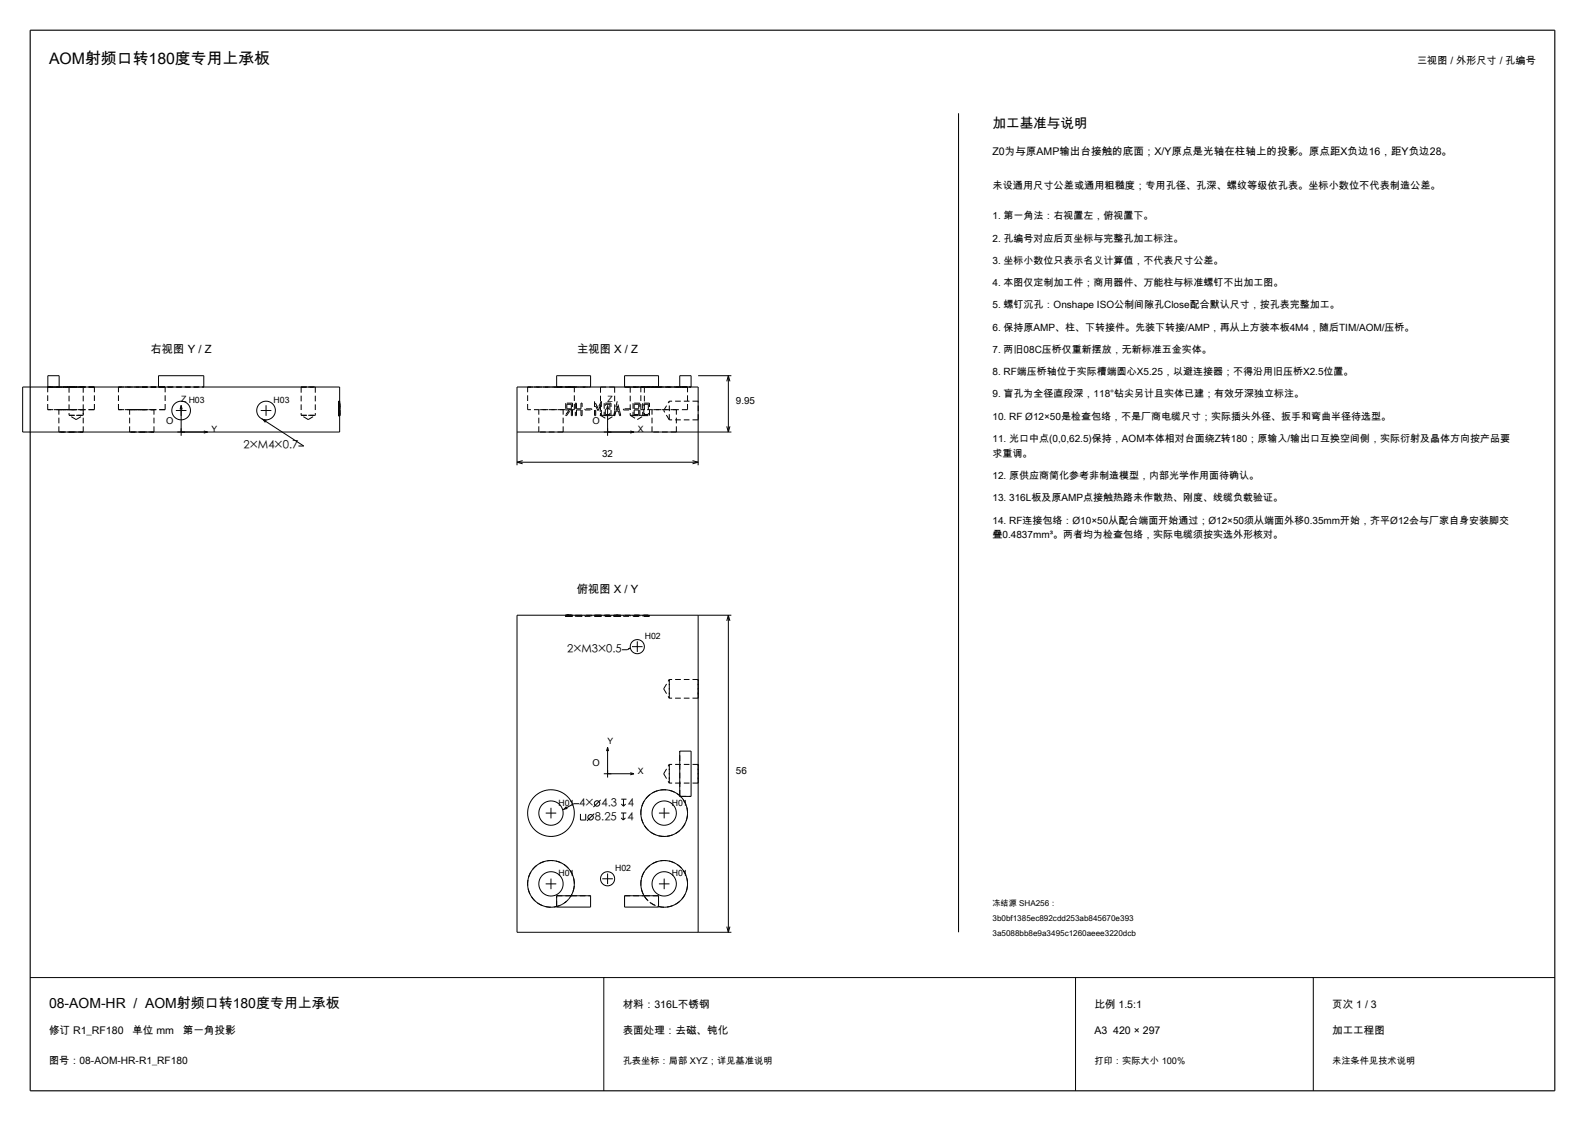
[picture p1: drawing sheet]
<svg xmlns="http://www.w3.org/2000/svg" width="420mm" height="297mm" viewBox="0 0 420 297" stroke-linecap="round" stroke-linejoin="round" font-family="sans-serif">
<path d="M8 8h404v281h-404z" fill="none" stroke="#000" stroke-width=".3"/>
<g fill="none" stroke="#000" stroke-width=".26">
<path d="M254 30v217M185 99.5h8.8M193 99.5v15M193 99.5l-.4 1.5M193 99.5l.4 1.5M6 102.5h84v12h-84zM12.7 102.5v-3h3v3M42 102.5v-3h12v3M46.6 108.8h2.8M47.7 108.5l.3-1 .3 1M48 107.4v8.1M54 114.2l1 .3-1 .2"/>
<path d="M69.1 108.8h2.8M69.4 111l11.1 7.2h-1.4M70.5 107.4v2.8M137 114.5h56.8M147.5 102.5v-3h9v3M161 107.5v8M161 107.5l-.3 1M161 107.5l.3 1M165.5 102.5v-3h9v3M167 114.2l1 .3-1 .2M180.1 102.5v-3h3v3M192.6 113l.4 1.5"/>
<path d="M193.4 113l-.4 1.5M137 123.3v-20.8h48v20.8M137 122.5h48M137 122.5l1.5 .4M138.5 122l-1.5 .5M183.5 122l1.5 .5M185 122.5l-1.5 .4M167 171.7l-.8 .4h-1.4M167.5 171.3h2.8M168.9 169.9v2.8M185 163v84M193 163v84"/>
<path d="M193 163l-.4 1.5M193 163l.4 1.5M193.8 163h-56.8v84h56.8M161 198v8M161 198l-.3 1M161 198l.3 1M180.1 199h3v12h-3zM144.6 215.4h2.8M146 214v2.8M153.5 212.9h-1.5l-2.9 1.7M153.8 215.6v1.7h1.4v-1.7M157.5 215.6l-2 1.9"/>
<path d="M159.2 211.9l-2 1.9M160 205h8M164.6 215.4h1.4M164.6 216.7l.6 .6M164.6 211.7h1.4M164.6 213l.6 .6M165.2 215.4v1.9M165.2 211.7v1.9M165.7 216.7l-.5 .6M165.8 213l-.6 .6M167 204.7l1 .3M168 205l-1 .3"/>
<path d="M174.6 215.4h2.8M176 214v2.8M180.1 210.8a6.2 6.2 0 0 0-10.1 3.1 6.2 6.2 0 0 0 7.4 7.6 6.2 6.2 0 0 0 3.3-10.1l-.4-.4M144.6 234.2h2.8M146 232.8v2.8M147.5 237.3h9v3h-9zM151.3 237.3a6.2 6.2 0 0 0-3.6-9.1 6.2 6.2 0 0 0-7.9 5.9 6.2 6.2 0 0 0 7.7 6.1M159.6 232.8h2.8M161 231.4v2.8M165.5 237.3h9v3h-9zM170.7 237.3a6.2 6.2 0 0 1 3.6-9.1 6.2 6.2 0 0 1 7.9 5.9 6.2 6.2 0 0 1-7.7 6.1M174.6 234.2h2.8"/>
<path d="M176 232.8v2.8M8 259h404M160 259v30M192.6 245.5l.4 1.5M193.4 245.5l-.4 1.5M285 259v30M348 259v30"/>
<circle cx="48" cy="108.8" r="2.47"/>
<circle cx="70.5" cy="108.8" r="2.47"/>
<circle cx="168.9" cy="171.3" r="1.88"/>
<circle cx="146" cy="215.4" r="6.2"/>
<circle cx="146" cy="215.4" r="3.2"/>
<circle cx="156.5" cy="216.5" r=".72"/>
<circle cx="158.2" cy="212.9" r=".72"/>
<circle cx="176" cy="215.4" r="3.2"/>
<circle cx="146" cy="234.2" r="3.2"/>
<circle cx="161" cy="232.8" r="1.87"/>
<circle cx="176" cy="234.2" r="3.2"/>
</g>
<g fill="none" stroke="#000" stroke-width=".26" stroke-dasharray="1.5 .8" stroke-linecap="butt">
<path d="M12.6 102.5h.2M12.6 102.5h6.2M12.6 108.5h6.2M12.6 108.5v-6M12.7 102.5h3M12.7 102.5h.1M12.8 102.5h2.9M15.6 114.5h3.2M15.6 108.5h3.2M15.6 114.5v-6M15.7 102.5h3.1M15.7 102.5h-2.9"/>
<path d="M18.3 102.5h1.9M18.3 110h1.9M18.3 102.5v7.5M18.8 102.5h6.2M18.8 114.5h3.3M18.8 108.5h3.3M18.8 108.5h6.2M20.2 102.5h1.9M20.2 110h1.9M20.2 111.2l1.9-1.2M20.2 111.2l-1.9-1.2M22.1 102.5h-3.8"/>
<path d="M22.1 114.5h-6.5M22.1 108.5h-6.5M22.1 110h-3.8M22.1 114.5v-6M22.1 102.5v7.5M25 102.5h-12.4M25 102.5h-9.3M25 108.5h-12.4M25 108.5v-6M31.4 102.5h6.2M31.4 108.5h6.2M31.4 108.5v-6"/>
<path d="M34.4 108.5h3.2M34.4 114.5h3.2M34.4 114.5v-6M37.6 102.5h6.2M37.6 102.5h4.4M37.6 108.5h6.2M37.6 108.5h3.2M37.6 114.5h3.2M40.8 108.5h-6.4M40.8 114.5h-6.4M40.8 114.5v-6M42 102.5h.2"/>
<path d="M42 102.5h12M42.2 102.5h11.8M42.2 102.5h1.6M43.8 102.5h-12.4M43.8 108.5h-12.4M43.8 108.5v-6M79.8 102.5h1.9M79.8 110h1.9M79.8 102.5v7.5M81.7 102.5h1.8M81.7 110h1.8M81.7 111.2l1.8-1.2"/>
<path d="M81.7 111.2l-1.9-1.2M83.5 102.5h-3.7M83.5 110h-3.7M83.5 102.5v7.5M89.7 106.3v2.3M89.7 108.6v.1M89.7 108.7v1.4M89.7 110.1v-1.2M89.7 108.6v-1M89.7 106.8v3.3M89.7 109.8v-2.7M89.7 109.8v-1.2"/>
<path d="M89.7 107.1v1.2M89.7 108.6v-.3M89.7 106.3v1.8M89.7 106.3v3.8M89.7 110.1v-2.5M89.7 107.6v1.2M89.7 106.8v1.5M89.7 110.1v-1.5M89.7 110v.2M89.7 110.2v-1.6M89.7 106.8v1.8M89.7 108.6v1.4"/>
<path d="M90 108.6v1.4M90 110v.2M90 110.2v-1.6M90 108.6v1.5M90 110.1v-3.3M90 106.8v1.8M90 106.8v1.5M90 108.3v.3M90 110.1v-3.8M90 106.3v1.8M90 110.1v-2.5M90 107.6v1.2"/>
<path d="M90 108.6v.1M90 108.7v1.4M90 110.1v-1.2M90 108.6v-2.3M90 106.3h-.3M90 108.6h-.3M90 108.6v-1M90 107.6h-.3M90 108.7h-.3M90 110.1h-.3M90 108.9h-.3M90 106.8h-.3"/>
<path d="M90 107.1v2.7M90 107.1h-.3M90 109.8h-.3M90 108.3v-1.2M90 108.3h-.3M90 109.8v-1.2M90 108.8h-.3M90 108.1h-.3M90 110.2h-.3M90 110h-.3M139.8 102.5h7.7M139.8 108.5v-6"/>
<path d="M142.8 114.5v-6M147.5 102.5h9M147.5 102.5h3.8M149.2 114.5h-6.4M149.2 108.5h-6.4M149.2 114.5v-6M149.8 110l.3 .2M149.9 106.8v1.8M149.9 108.6h.9M150.1 110.2l1.1-1.6M150.2 108.3v-1.2M150.2 107.1h1.2"/>
<path d="M150.8 108.6l-1 1.4M151 108.3h-.8M151.1 108.3h-.1M151.2 108.6h.2M151.3 102.5h.9M151.3 102.5h5.2M151.4 108.6v1.5M151.4 110.1h.3M151.4 107.1v1.2M151.4 108.3h-.3M151.7 110.1v-3.3M151.7 106.8h-1.8"/>
<path d="M152.2 102.5h-12.4M152.2 108.5h-12.4M152.2 108.5v-6M152.4 106.8v3.3M152.4 110.1h.3M152.7 108.3v-1.5M152.7 106.8h-.3M152.7 110.1v-1.5M152.7 108.6h1.3M154 106.8v1.5M154 108.3h-1.3M154 108.6v1.5"/>
<path d="M154 110.1h.3M154.3 110.1v-3.3M154.3 106.8h-.3M155 108.3v.3M155 108.6h1.8M156.8 108.3h-1.8M156.8 108.6v-.3M157.5 106.3v3.8M157.5 110.1h.3M157.8 110.1v-2.5M157.8 107.6l.6 1.2M158.4 108.1l-.9-1.8"/>
<path d="M158.4 108.8l.7-1.2M159.1 107.6v2.5M159.1 110.1h.3M159.1 102.5h3.8M159.1 102.5v7.5M159.1 110h3.8M159.1 110l1.9 1.2M159.4 110.1v-3.8M159.4 106.3l-1 1.8M160.1 110.1h1.8M160.1 106.8v3.3M160.4 109.8v-2.7"/>
<path d="M160.4 107.1h1.2M161 111.2l1.9-1.2M161.6 109.8h-1.2M161.6 107.1v2.7M161.9 110.1v-3.3M161.9 106.8h-1.8M162.6 110.1h.3M162.9 102.5v7.5M162.9 110.1l.3-1.2M162.9 108.6v.1M162.9 108.7l-.3 1.4M163 108.6h-.1"/>
<path d="M163.2 108.9h.7M163.3 108.6l.2-1M163.5 106.3l-.5 2.3M163.5 107.6l.3 1M163.8 108.6h-.5M163.9 108.9l.3 1.2M164.1 108.6l-.6-2.3M164.2 108.7v-.1M164.2 108.6h-.1M164.2 110.1h.3M164.5 110.1l-.3-1.4M165.2 108.3v.3"/>
<path d="M165.2 108.6h1.8M165.5 102.5h9M165.5 102.5h5.2M167 102.5h3.7M167 102.5v7.5M167 110h3.7M167 110l1.9 1.2M167 108.3h-1.8M167 108.6v-.3M167.7 106.8v3.3M167.7 110.1h1.9M168.1 109.8v-1.2"/>
<path d="M168.1 108.6h1.2M168.1 107.1h1.2M168.1 108.3v-1.2M168.9 111.2l1.8-1.2M169.3 108.6v1.2M169.3 109.8h-1.2M169.3 107.1v1.2M169.3 108.3h-1.2M169.6 110.1v-3.3M169.6 106.8h-1.9M169.8 102.5h.9M169.8 108.5v-6"/>
<path d="M170.3 110.1h1.8M170.3 106.8v3.3M170.6 109.8v-2.7M170.6 107.1h1.2M170.7 102.5h3.8M170.7 102.5v7.5M171.8 109.8h-1.2M171.8 107.1v2.7M172.1 110.1v-3.3M172.1 106.8h-1.8M172.8 114.5v-6M174.5 102.5h7.7"/>
<path d="M175.9 108.8l1.4-2.5M177.3 111.2v-4.9M177.3 111.2l-1.4-2.4M179.2 108.5h-6.4M179.2 114.5v-6M179.2 114.5h-6.4M180.1 102.5h-10.3M180.1 102.5h3M180.1 102.5h.2M180.3 102.5h2.8M180.3 102.5h-.2M182.2 102.5h-12.4"/>
<path d="M182.2 102.5h-1.9M182.2 108.5v-6M182.2 108.5h-12.4M185 111.2v-4.9M185 111.2h-7.7M185 106.3h-7.7M149.8 163h.3M149.8 163.3h.3M149.8 163v.3M149.9 163h.9M149.9 163v.3M149.9 163.3h.9"/>
<path d="M150.1 163h1.1M150.1 163.3h1.1M150.1 163v.3M150.2 163.3h1.2M150.2 163h1.2M150.2 163v.3M150.8 163h-1M150.8 163v.3M150.8 163.3h-1M151 163.3h-.8M151 163h-.8M151 163v.3"/>
<path d="M151.1 163.3h-.1M151.1 163v.3M151.1 163h-.1M151.2 163h.2M151.2 163.3h.2M151.2 163v.3M151.4 163h.3M151.4 163.3h.3M151.4 163.3h-.3M151.4 163h-.3M151.4 163v.3M151.7 163h-1.8"/>
<path d="M151.7 163.3h-1.8M151.7 163v.3M152.4 163v.3M152.7 163h-.3M152.7 163.3h-.3M152.7 163v.3M154 163h-1.3M154 163v.3M154 163.3h.3M154 163.3h-1.3M154.3 163h-.3M154.3 163v.3"/>
<path d="M155 163.3h1.8M155 163v.3M156.8 163h-1.8M156.8 163v.3M157.5 163h.3M157.5 163.3h.3M157.5 163v.3M157.8 163h.6M157.8 163.3h.6M157.8 163v.3M158.4 163h-.9M158.4 163h.7"/>
<path d="M158.4 163.3h-.9M158.4 163.3h.7M158.4 163v.3M159.1 163h.3M159.1 163v.3M159.1 163.3h.3M159.4 163h-1M159.4 163v.3M159.4 163.3h-1M160.1 163h1.8M160.1 163v.3M160.4 163v.3"/>
<path d="M161.6 163.3h-1.2M161.6 163v.3M161.6 163h-1.2M161.9 163.3h-1.8M161.9 163v.3M162.6 163h.3M162.6 163.3h.3M162.6 163v.3M162.9 163h.3M162.9 163.3h.3M162.9 163v.3M162.9 163h-.3"/>
<path d="M162.9 163.3h-.3M163 163h-.1M163 163v.3M163 163.3h-.1M163.2 163h.7M163.2 163.3h.7M163.2 163v.3M163.3 163.3h.2M163.3 163v.3M163.3 163h.2M163.5 163h-.5M163.5 163v.3"/>
<path d="M163.5 163.3h-.5M163.5 163.3h.3M163.5 163h.3M163.8 163.3h-.5M163.8 163h-.5M163.8 163v.3M163.9 163h.3M163.9 163.3h.3M163.9 163v.3M164.1 163h-.6M164.1 163.3h-.6M164.1 163v.3"/>
<path d="M164.2 163h-.1M164.2 163.3h-.1M164.2 163v.3M164.2 163h.3M164.2 163.3h.3M164.5 163h-.3M164.5 163.3h-.3M164.5 163v.3M165.2 163.3h1.8M165.2 163v.3M167 163h-1.8M167 163v.3"/>
<path d="M167.7 163v.3M167.7 163.3h1.9M168.1 163.3h1.2M168.1 163v.3M168.1 163h1.2M169.3 163v.3M169.6 163h-1.9M169.6 163v.3M170.3 163h1.8M170.3 163v.3M170.6 163v.3M171.8 163.3h-1.2"/>
<path d="M171.8 163v.3M171.8 163h-1.2M172.1 163.3h-1.8M172.1 163v.3M175.9 182.5l1.4 2.5M175.9 182.5l1.4-2.5M177.3 182.5v2.5M177.3 185v-5M177.3 180v2.5M185 182.5v2.5M185 185v-5M185 180v2.5"/>
<path d="M185 180h-7.7M185 185h-7.7M175.9 205l1.4 2.5M175.9 205l1.4-2.5M177.3 205v2.5M177.3 207.5v-5M177.3 202.5v2.5M180.1 211v-.2M180.1 210.8v-11.8M180.1 211h.2M180.3 211h2.8M180.3 211l-.2-.2"/>
<path d="M182.2 215.4a6.2 6.2 0 0 0-9.1-5.4 6.2 6.2 0 0 0-.5 10.6 6.2 6.2 0 0 0 9.6-4.6v-.6M185 205v2.5M185 207.5v-5M185 202.5v2.5M185 202.5h-7.7M185 207.5h-7.7M147.5 237.3h3.8M151.3 237.3h5.2M152.2 234.2a6.2 6.2 0 0 0-9.1-5.5 6.2 6.2 0 0 0-.5 10.6 6.2 6.2 0 0 0 9.6-4.5v-.6M165.5 237.3h5.2M170.7 237.3h3.8M170.7 237.3a6.2 6.2 0 0 0 3.8 2.9"/>
<path d="M182.2 234.2a6.2 6.2 0 0 0-9.1-5.5 6.2 6.2 0 0 0-.5 10.6 6.2 6.2 0 0 0 9.6-4.5v-.6M147.5 240.3v-.1M147.5 240.2v-2.9M147.5 240.2a6.2 6.2 0 0 0 3.8-2.9M174.5 240.3v-.1M174.5 240.2v-2.9"/>
</g>
<path d="M69.4 111l1.3 .3-.5 .7zM166.4 171.8l.6-.1-.4 .4zM150 213.6l.4 .7-1.3 .3z" fill="#000"/>
<text font-size="4.2" x="13" y="17">AOM射频口转180度专用上承板</text>
<text font-size="3.7" x="13" y="267">08-AOM-HR / AOM射频口转180度专用上承板</text>
<text font-size="3.6" x="263" y="34">加工基准与说明</text>
<g font-size="3">
<text x="39.9" y="93.5">右视图 Y / Z</text>
<text x="152.9" y="93.5">主视图 X / Z</text>
<text x="64.6" y="119.1">2×M4×0.7</text>
<text x="152.8" y="157">俯视图 X / Y</text>
<text x="150.3" y="173">2×M3×0.5</text>
<text x="153.5" y="213.8">4× 4.3</text>
<text x="166.4" y="213.8">4</text>
<text x="157.7" y="217.5">8.25</text>
<text x="166.3" y="217.5">4</text>
</g>
<g font-size="2.8">
<text x="263" y="41">Z0为与原AMP输出台接触的底面；X/Y原点是光轴在柱轴上的投影。原点距X负边16，距Y负边28。</text>
<text x="165" y="267">材料：316L不锈钢</text>
<text x="290" y="267">比例 1.5:1</text>
<text x="353" y="267">页次 1 / 3</text>
<text x="13" y="274">修订 R1_RF180</text>
<text x="35.1" y="274">单位 mm</text>
<text x="48.4" y="274">第一角投影</text>
<text x="165" y="274">表面处理：去磁、钝化</text>
<text x="290" y="274">A3 420 × 297</text>
<text x="353" y="274">加工工程图</text>
</g>
<g font-size="2.7">
<text x="375.5" y="17">三视图 / 外形尺寸 / 孔编号</text>
<text x="263" y="50.1">未设通用尺寸公差或通用粗糙度；专用孔径、孔深、螺纹等级依孔表。坐标小数位不代表制造公差。</text>
<text x="13" y="282">图号：08-AOM-HR-R1_RF180</text>
</g>
<g font-size="2.6">
<text x="263" y="58.1">1. 第一角法：右视置左，俯视置下。</text>
<text x="263" y="64">2. 孔编号对应后页坐标与完整孔加工标注。</text>
<text x="263" y="69.9">3. 坐标小数位只表示名义计算值，不代表尺寸公差。</text>
<text x="263" y="75.8">4. 本图仅定制加工件；商用器件、万能柱与标准螺钉不出加工图。</text>
<text x="263" y="81.7">5. 螺钉沉孔：Onshape ISO公制间隙孔Close配合默认尺寸，按孔表完整加工。</text>
<text x="263" y="87.6">6. 保持原AMP、柱、下转接件。先装下转接/AMP，再从上方装本板4M4，随后TIM/AOM/压桥。</text>
<text x="263" y="93.5">7. 两旧08C压桥仅重新摆放，无新标准五金实体。</text>
<text x="263" y="99.4">8. RF端压桥轴位于实际槽端圆心X5.25，以避连接器；不得沿用旧压桥X2.5位置。</text>
<text x="195" y="107">9.95</text>
<text x="263" y="105.3">9. 盲孔为全径直段深，118°钻尖另计且实体已建；有效牙深独立标注。</text>
<text x="263" y="111.2">10. RF Ø12×50是检查包络，不是厂商电缆尺寸；实际插头外径、扳手和弯曲半径待选型。</text>
<text x="263" y="117.1">11. 光口中点(0,0,62.5)保持，AOM本体相对台面绕Z转180；原输入/输出口互换空间侧，实际衍射及晶体方向按产品要</text>
<text x="159.6" y="121.1">32</text>
<text x="263" y="121">求重调。</text>
<text x="263" y="126.9">12. 原供应商简化参考非制造模型，内部光学作用面待确认。</text>
<text x="263" y="132.8">13. 316L板及原AMP点接触热路未作散热、刚度、线缆负载验证。</text>
<text x="263" y="138.7">14. RF连接包络：Ø10×50从配合端面开始通过；Ø12×50须从端面外移0.35mm开始，齐平Ø12会与厂家自身安装脚交</text>
<text x="263" y="142.6">叠0.4837mm³。两者均为检查包络，实际电缆须按实选外形核对。</text>
<text x="195" y="205">56</text>
</g>
<g font-size="2.5">
<text x="44" y="112.5">O</text>
<text x="157" y="112.5">O</text>
<text x="157" y="203">O</text>
<text x="165" y="282">孔表坐标：局部 XYZ；详见基准说明</text>
<text x="290" y="282">打印：实际大小 100%</text>
<text x="353" y="282">未注条件见技术说明</text>
</g>
<g font-size="2.3">
<text x="48" y="106.5">Z H03</text>
<text x="72.5" y="106.8">H03</text>
<text x="161" y="106.5">Z</text>
<text x="56" y="114.5">Y</text>
<text x="169" y="114.5">X</text>
<text x="170.9" y="169.3">H02</text>
<text x="161" y="197">Y</text>
<text x="169" y="205">X</text>
<text x="148" y="213.4">H01</text>
<text x="178" y="213.4">H01</text>
<text x="148" y="232.2">H01</text>
<text x="163" y="230.8">H02</text>
<text x="178" y="232.2">H01</text>
</g>
<g font-size="2.1">
<text x="263" y="240">冻结源 SHA256：</text>
<text x="263" y="244">3b0bf1385ec892cdd253ab845670e393</text>
<text x="263" y="248">3a5088bb8e9a3495c1260aeee3220dcb</text>
</g>
</svg>
